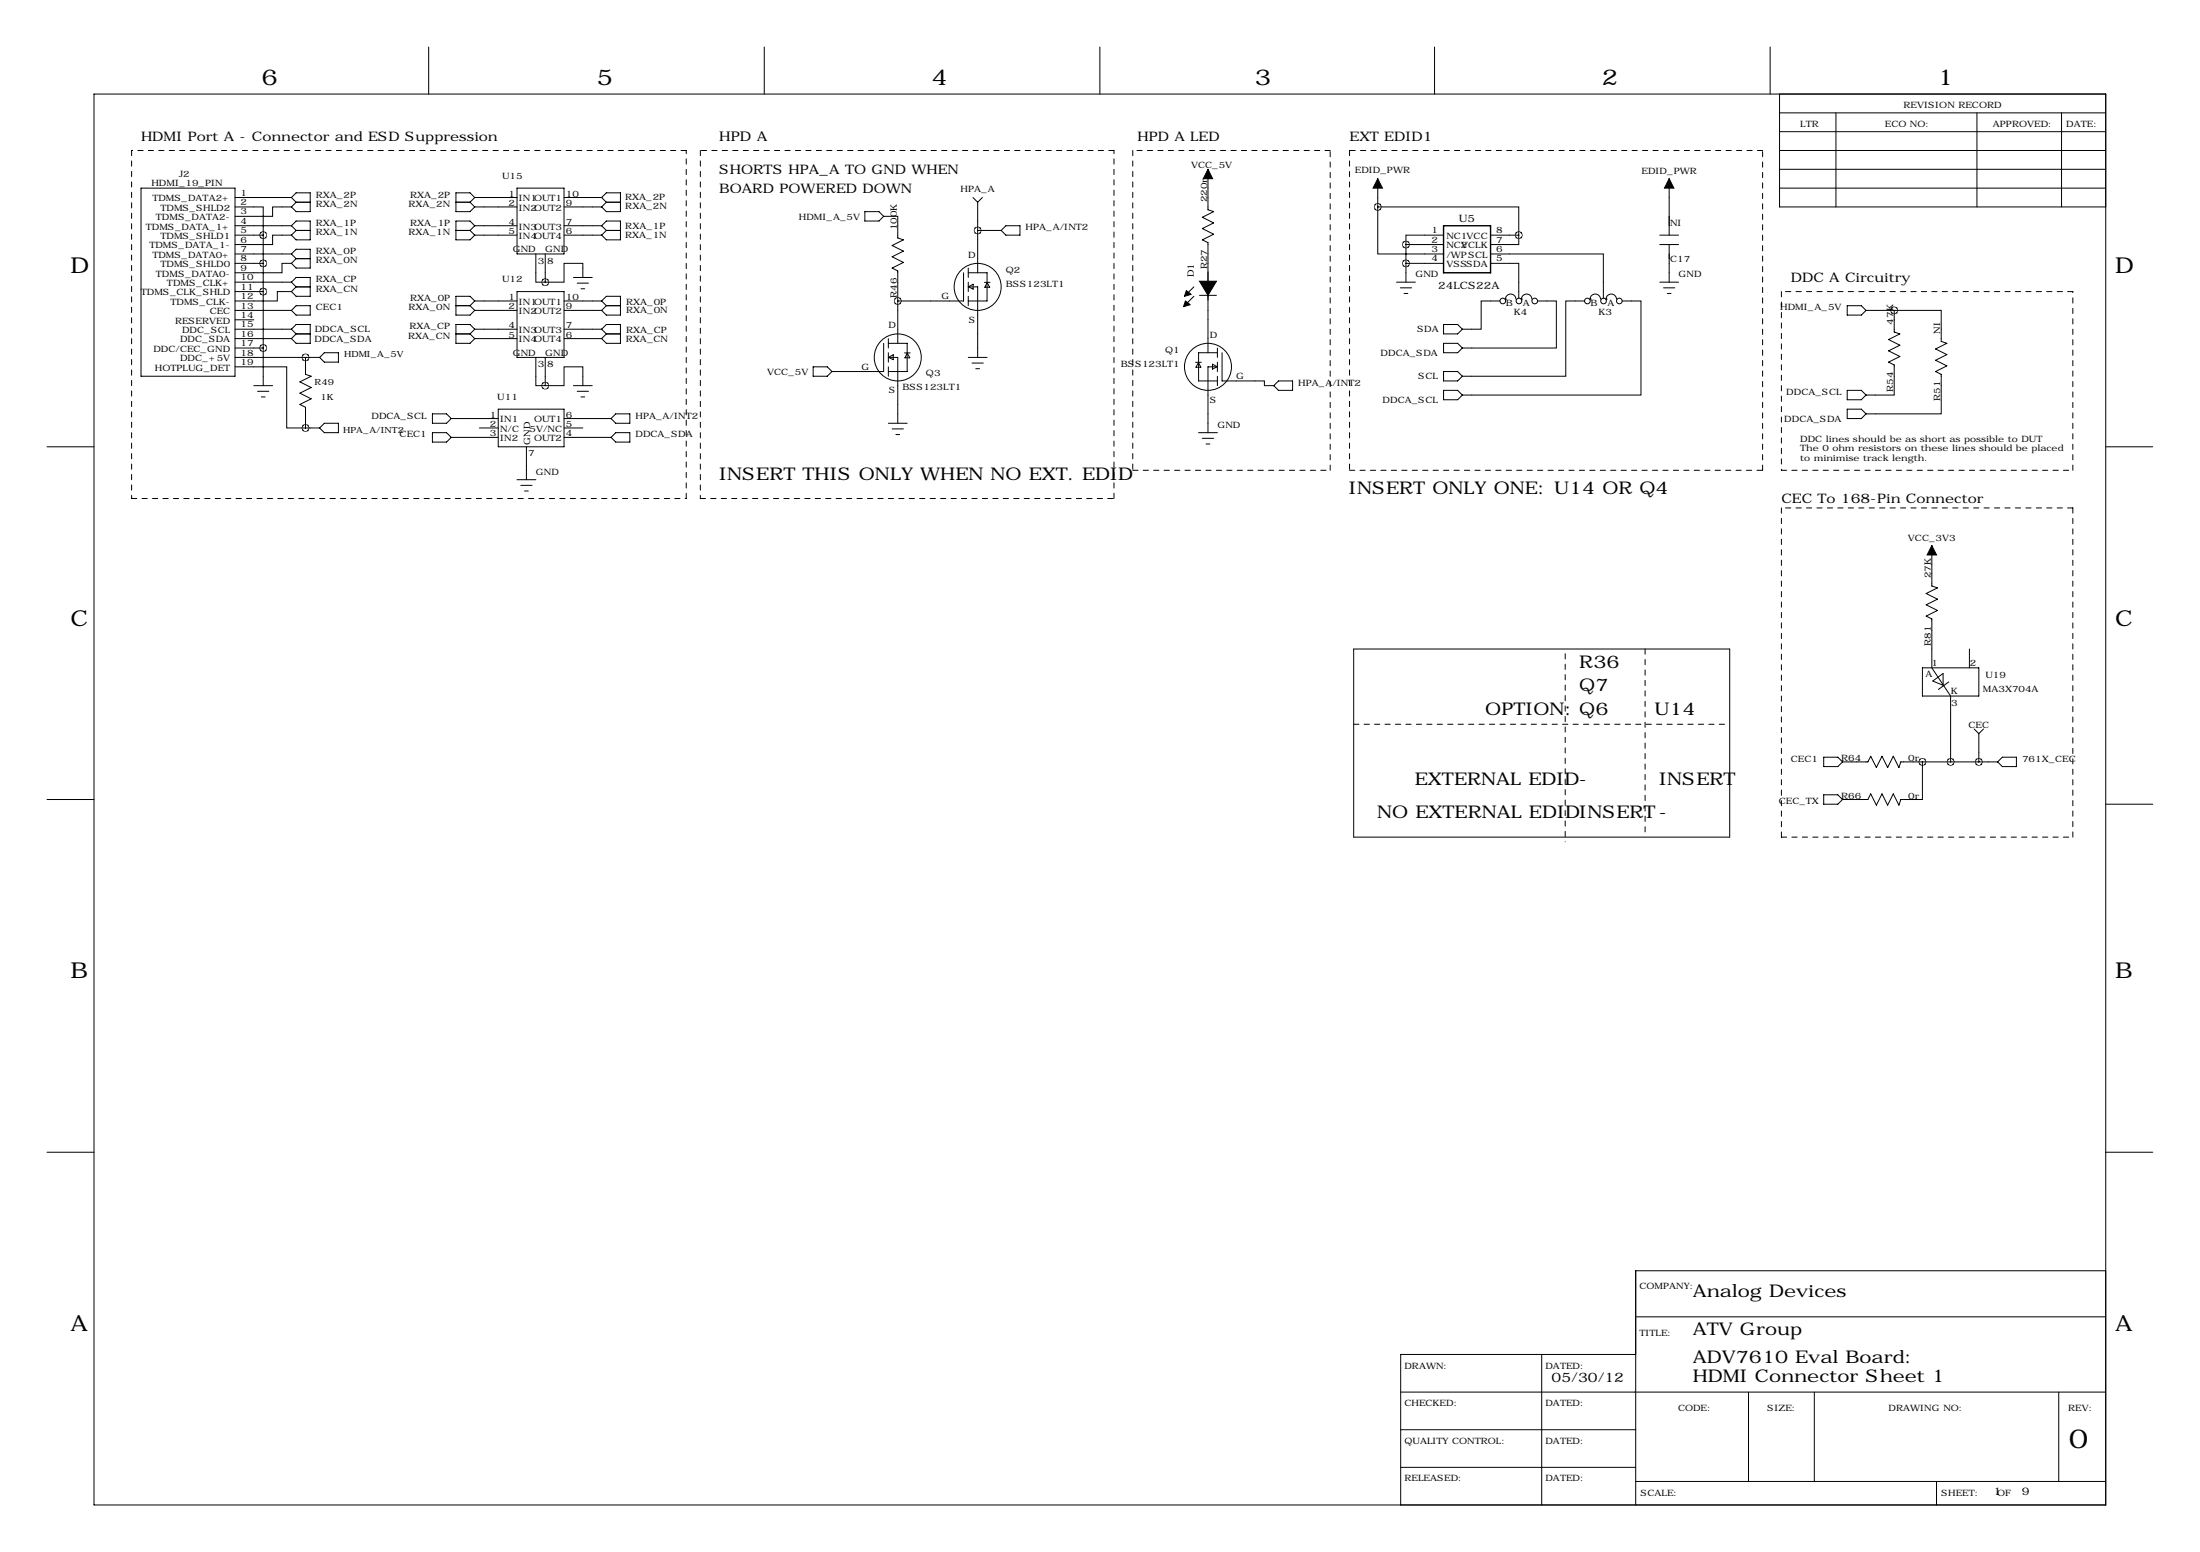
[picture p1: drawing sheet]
<svg xmlns="http://www.w3.org/2000/svg" width="594mm" height="419mm" viewBox="0 0 594 419" stroke-linecap="round" stroke-linejoin="round" font-family="sans-serif">
<g fill="none" stroke="#000" stroke-width=".27" stroke-dasharray="1.4 1.4">
<path d="M35.6 40.6v94M185.4 40.6h-149.8M189.2 40.6v94M301 40.6h-111.8M306.1 40.6v86.4M359.4 40.6h-53.3M364.6 40.6v86.4M476.2 40.6h-111.6M481.3 78.7v48.3M560.1 78.7h-78.8M35.6 134.6h149.8M185.4 134.6v-94"/>
<path d="M189.2 134.6h111.8M301 134.6v-94M306.1 127h53.3M359.4 127v-86.4M364.6 127h111.6M476.2 127v-86.4M481.3 127h78.8M481.3 137.2v88.9M560.1 127v-48.3M560.1 137.2h-78.8M422.9 176.5v50.8M444.5 175.3v50.8"/>
<path d="M365.8 195.6h101.6M481.3 226.1h78.8M560.1 226.1v-88.9"/>
</g>
<g fill="none" stroke="#000" stroke-width=".27">
<path d="M115.8 12.7v12.7M206.5 12.7v12.7M297.2 12.7v12.7M387.6 12.7v12.7M478.3 12.7v12.7M25.4 25.4h543.6v381h-543.6zM480.8 35.6h88.2M480.8 30.5h88.2M480.8 25.4v30.5h88.2M496.1 30.5v25.4M534.2 30.5v25.4M557 30.5v25.4"/>
<path d="M38.1 50.8h25.4v50.8h-25.4zM63.5 55.9h7.6v7.6M63.5 53.3h15.2M78.7 55.9h-5v2.5h-10.2M78.7 53.3l1.3-1.2h3.8v5h-3.8l-1.3-1.2M78.7 53.3l1.3 1.3M80 54.6h3.8M80 54.6l-1.3 1.3M123.2 54.6h3.8M127 54.6l1.3 1.3M128.3 55.9h11.4M128.3 53.3h11.4"/>
<path d="M128.3 53.3l-1.3-1.2h-3.8v5h3.8l1.3-1.2M128.3 53.3l-1.3 1.3M139.7 50.8h12.7v17.8h-12.7zM152.4 55.9h10.2M152.4 53.3h10.2M162.6 53.3l1.2 1.3M162.6 53.3l1.2-1.2h3.8v5h-3.8l-1.2-1.2M163.8 54.6h3.8M163.8 54.6l-1.2 1.3M233.7 57.1h3.8l1.3 1.3-1.3 1.3h-3.8zM238.8 58.4h3.8v5.9l1.5 .5-3.1 1.5 3.1 1.5-3.1 1.5 3.1 1.6-3.1 1.5 1.6 .8v19.5M262.9 53.3l1.3 1.3"/>
<path d="M264.2 54.6v19.1M265.4 53.3l-1.2 1.3M326.4 45.7v10.9l1.5 .5-3 1.6 3 1.5-3 1.5 3 1.5-3 1.6 1.5 .7v29.7M372.3 55.9h38.1v7.6M372.3 55.9v12.7h17.7M372.3 48.3v7.6M451 48.3v15.2M480.8 50.8h88.2M480.8 45.7h88.2M480.8 40.6h88.2M63.5 61h15.2M63.5 63.5h7.6"/>
<path d="M63.5 68.6h15.2M63.5 71.1h7.6M63.5 76.2h15.2M63.5 78.7h7.6M71.1 63.5v40.6M78.7 63.5h-5v2.5h-10.2M78.7 71.1h-2.5v2.6h-12.7M78.7 78.7h-3.8v2.6h-11.4M78.7 61l1.3-1.3h3.8v5.1h-3.8l-1.3-1.3M78.7 68.6l1.3-1.3h3.8v5.1h-3.8l-1.3-1.3M78.7 76.2l1.3-1.3h3.8v5.1h-3.8l-1.3-1.3M78.7 61l1.3 1.2"/>
<path d="M78.7 68.6l1.3 1.3M78.7 76.2l1.3 1.3M80 77.5h3.8M80 62.2h3.8M80 62.2l-1.3 1.3M80 69.9h3.8M80 77.5l-1.3 1.2M80 69.9l-1.3 1.2M123.2 62.2h3.8M127 62.2l1.3 1.3M128.3 61h11.4M128.3 63.5h11.4"/>
<path d="M128.3 61l-1.3-1.3h-3.8v5.1h3.8l1.3-1.3M128.3 61l-1.3 1.2M139.7 78.7h12.7v17.8h-12.7zM144.8 68.6v7.6h2.5M147.3 68.6v7.6M152.4 61h10.2M152.4 63.5h10.2M154.9 74.9h5.1M156 76.5h3M157 78h1M157.5 74.9v-3.8h-5.1v5.1h-5.1M162.6 61l1.2-1.3h3.8v5.1h-3.8l-1.2-1.3"/>
<path d="M162.6 61l1.2 1.2M163.8 62.2h3.8M163.8 62.2l-1.2 1.3M260.3 73.7v7.6h-17.7M261.6 73.7h5.1v7.6h-5.1M261.6 72.4v2.5M261.6 76.2v2.5M261.7 77.5l1.2 .6v-1.3l-1.3 .7h2.6v19M264.2 62.2h6.3M266 76.3h1.5M266.7 76.3l.7 1.3h-1.3l.6-1.2M270.5 62.2l1.3-1.2h3.8v2.5h-3.8z"/>
<path d="M322.6 77.5l-2.6 2.5M324.1 79.8h4.6M377.3 76.2h5.1M378.4 77.7h3M379.4 79.2h1M379.9 66h10.1M379.9 71.1h10.1M379.9 66v10.2M390 63.5h-10.1v2.5M402.7 68.6h30.5v11.9M402.7 71.1h7.7v9.4M402.7 63.5h7.7"/>
<path d="M410.4 63.5v2.5h-7.7M448.5 63.5h5M448.5 66h5M448.5 76.2h5M449.5 77.7h3M450.5 79.2h1M451 66v10.2M63.5 99.1h14v16.5h5M63.5 83.8h15.2M63.5 86.4h5.1M63.5 88.9h15.2M63.5 91.4h15.2"/>
<path d="M63.5 94h7.6M63.5 96.5h22.9M78.7 88.9l1.3-1.3h3.8v5.1h-3.8l-1.3-1.3M78.7 83.8l1.3-1.2h3.8v2.5h-3.8zM78.7 88.9l1.3 1.3M80 90.2h3.8M80 90.2l-1.3 1.2M82.5 96.5v4.6l1.6 .5-3.1 1.5 3.1 1.5-3.1 1.6 3.1 1.5-3.1 1.5 1.5 .8v5.6M86.4 96.5l1.2-1.3h3.8v2.6h-3.8zM123.2 82.6h3.8M123.2 90.2h3.8M127 82.6l1.3 1.2"/>
<path d="M127 90.2l1.3 1.2M128.3 81.3h11.4M128.3 83.8h11.4M128.3 88.9h11.4M128.3 91.4h11.4M128.3 88.9l-1.3-1.3h-3.8v5.1h3.8l1.3-1.3M128.3 81.3l-1.3-1.3h-3.8v5.1h3.8l1.3-1.3M128.3 81.3l-1.3 1.3M128.3 88.9l-1.3 1.3M144.8 96.5v7.6h2.5M147.3 96.5v7.6M152.4 81.3h10.2"/>
<path d="M152.4 83.8h10.2M152.4 88.9h10.2M152.4 91.4h10.2M162.6 88.9l1.2-1.3h3.8v5.1h-3.8l-1.2-1.3M162.6 81.3l1.2-1.3h3.8v5.1h-3.8l-1.2-1.3M162.6 81.3l1.2 1.3M162.6 88.9l1.2 1.3M163.8 82.6h3.8M163.8 82.6l-1.2 1.2M163.8 90.2h3.8M163.8 90.2l-1.2 1.2M219.7 99.1h3.8l1.3 1.2-1.3 1.3h-3.8z"/>
<path d="M238.8 92.7v7.6h-14M240 91.4v2.6M240 95.2v2.6M240 99.1v2.5M240 92.7h5.1v7.6h-5.1M240.1 96.5l1.3 .6v-1.3l-1.4 .7h2.6v17.8M244.4 95.3h1.5M245.1 95.3l.7 1.3h-1.3l.6-1.2M261.6 96.5h5.1M261.6 80v2.6M262.6 98h3.1M263.7 99.6h1"/>
<path d="M322.6 80l-2.6 2.6M323 97.8h1.6M323.8 97.8l-.7 1.4h1.4l-.7-1.3M328.8 99.1l-1.2 .6v-1.4l1.3 .8h-2.5v17.7M328.9 94v2.5M328.9 97.8v2.5M328.9 95.2h-5.1v7.7h5.1M330.2 95.2v7.7h11.4v1.2h2.6M390 92.7h3.9l1.2 1.3-1.2 1.2h-3.9zM390 87.6h3.9l1.2 1.3-1.2 1.3h-3.9zM405.3 81.3h-5.1v7.6h-5.1M406.8 80.8h.1"/>
<path d="M409.6 80.8a1.42 1.42 0 0 0-1.4-1.4 1.42 1.42 0 0 0-1.4 1.4M411.1 80.8h.1M413.9 80.8a1.42 1.42 0 0 0-1.4-1.4 1.42 1.42 0 0 0-1.4 1.4M415.4 81.3h5.1v12.7h-25.4M428.1 81.3h-5v20.3h-28M429.7 80.8h.1M432.5 80.8a1.42 1.42 0 0 0-1.5-1.4 1.42 1.42 0 0 0-1.4 1.4M434 80.8h.1M436.8 80.8a1.42 1.42 0 0 0-1.4-1.4 1.42 1.42 0 0 0-1.5 1.4M438.3 81.3h5.1v25.4h-48.3M499.1 82.6h3.8l1.3 1.2-1.3 1.3h-3.8zM504.2 83.8h7.6"/>
<path d="M511.8 83.8h12.7v8.4l1.5 .5-3 1.5 3 1.6-3 1.5 3 1.5-3 1.5 1.5 .8v10.7h-20.3M511.8 83.8v5.9l1.5 .5-3 1.5 3 1.5-3 1.5 3 1.6-3 1.5 1.5 .8v8.1h-7.6M68.6 104.1h5.1M69.6 105.7h3M70.6 107.2h1M82.5 115.6h3.9M86.4 115.6l1.2-1.3h3.8v2.5h-3.8zM116.8 116.8h3.8l1.3 1.3-1.3 1.3h-3.8zM116.8 111.8h3.8l1.3 1.2-1.3 1.3h-3.8zM121.9 113h12.7M121.9 118.1h12.7M129.5 115.6h5.1"/>
<path d="M134.6 110.5h17.8v10.1h-17.8zM147.3 104.1h5.1v-5h5.1v5M152.4 113h12.7M152.4 115.6h5.1M152.4 118.1h12.7M154.9 104.1h5.1M156 105.7h3M157 107.2h1M165.1 118.1l1.3-1.3h3.8v2.6h-3.8zM166.4 111.8h3.8v2.5h-3.8l-1.3-1.3zM240 114.3h5.1M241 115.8h3.1"/>
<path d="M242.1 117.3h1M323.8 116.8h5.1M324.9 118.4h3M325.9 119.9h1M328.9 101.6v2.5M344.2 104.1l1.2-1.2h3.8v2.5h-3.8zM390 100.3h3.9l1.2 1.3-1.2 1.3h-3.9zM390 105.4h3.9l1.2 1.3-1.2 1.2h-3.9zM499.1 110.5h3.8l1.3 1.3-1.3 1.2h-3.8zM499.1 105.4h3.8l1.3 1.3-1.3 1.2h-3.8zM12.7 120.6h12.7M139.7 129.5h5.1"/>
<path d="M140.7 131.1h3.1M141.7 132.6h1M142.2 120.6v8.9M569 120.6h12.7M522 147.3v10.9l1.5 .6-3.1 1.5 3.1 1.5-3.1 1.5 3.1 1.5-3.1 1.6 1.6 .7v13.2l5 7.7v17.7M365.8 175.3h101.6v50.8h-101.6zM532.1 175.3v5M519.4 180.3h15.3v7.7h-15.3zM525 185.2v-3.3l-2.8 2 3.1 1.3M526.5 184.1l-2.8 2.1M533.4 196.8l1.3 1.3M534.7 198.1v7.6"/>
<path d="M535.9 196.8l-1.2 1.3M12.7 215.9h12.7M492.8 214.6h3.8l1.2 1.3-1.2 1.3h-3.8zM492.8 204.5h3.8l1.2 1.2-1.2 1.3h-3.8zM497.8 205.7h6.9l.8-1.5 1.5 3.1 1.5-3.1 1.5 3.1 1.6-3.1 1.5 3.1 .5-1.6h26.2M519.4 205.7v10.2h-5.8l-.5 1.5-1.5-3-1.6 3-1.5-3-1.5 3-1.5-3-.8 1.5h-6.9M541 204.5h3.8v2.5h-3.8l-1.2-1.3zM569 217.2h12.7M12.7 311.1h12.7M569 311.1h12.7M442 355.6h127M569 343.2h-127v63.2"/>
<path d="M378.5 375.9h190.5M416.6 365.8v40.6M442 365.8h-63.5v40.6M472.4 375.9v24.1M490.2 375.9v24.1M556.3 375.9v24.1M378.5 396.2h63.5M378.5 386.1h63.5M442 400h127M523.2 400v6.4"/>
<circle cx="264.2" cy="77.5" r="6.4"/>
<circle cx="242.6" cy="96.5" r="6.4"/>
<circle cx="326.4" cy="99.1" r="6.4"/>
<circle cx="406" cy="81.3" r=".76"/>
<circle cx="410.4" cy="81.3" r=".76"/>
<circle cx="414.7" cy="81.3" r=".76"/>
<circle cx="428.9" cy="81.3" r=".76"/>
<circle cx="433.3" cy="81.3" r=".76"/>
<circle cx="437.5" cy="81.3" r=".76"/>
</g>
<path d="M326.4 45.7l1.3 2.6h-2.6zM372.3 48.3l1.2 2.5h-2.5zM451 48.3l1.3 2.5h-2.6zM326.4 75.9h2.3l-2.3 3.9zM324.1 75.9h2.3v3.9zM320.3 81.3l1.3 1-1.8 .5zM320.5 78.5l1.3 1-1.8 .5zM522 147.3l1.2 2.6h-2.5z" fill="#000" stroke="#000" stroke-width=".27"/>
<path d="M390 61h12.7v12.7h-12.7z" fill="none" stroke="#000" stroke-width=".38"/>
<path d="M511.7 83.8a.1 .1 0 0 0 .2 0 .1 .1 0 0 0-.2 0zM71.1 63.5a.07 .07 0 0 0 .1 0 .07 .07 0 0 0-.1 0zM71.1 71.1a.07 .07 0 0 0 .1 0 .07 .07 0 0 0-.1 0zM71.1 78.7a.07 .07 0 0 0 .1 0 .07 .07 0 0 0-.1 0zM71.1 94a.07 .07 0 0 0 .1 0 .07 .07 0 0 0-.1 0zM379.8 66a.1 .1 0 0 0 .2 0 .1 .1 0 0 0-.2 0zM379.8 71.1a.1 .1 0 0 0 .2 0 .1 .1 0 0 0-.2 0zM372.2 55.9a.07 .07 0 0 0 .1 0 .07 .07 0 0 0-.1 0zM410.3 63.5a.07 .07 0 0 0 .1 0 .07 .07 0 0 0-.1 0zM82.5 96.5a.07 .07 0 0 0 .1 0 .07 .07 0 0 0-.1 0zM82.5 115.6a.07 .07 0 0 0 .1 0 .07 .07 0 0 0-.1 0zM534.6 205.7a.07 .07 0 0 0 .1 0 .07 .07 0 0 0-.1 0zM519.4 205.7a.07 .07 0 0 0 .1 0 .07 .07 0 0 0-.1 0zM527 205.7a.07 .07 0 0 0 .1 0 .07 .07 0 0 0-.1 0zM242.5 81.3a.07 .07 0 0 0 .1 0 .07 .07 0 0 0-.1 0zM264.1 62.2a.07 .07 0 0 0 .1 0 .07 .07 0 0 0-.1 0zM147.3 76.2a.07 .07 0 0 0 .1 0 .07 .07 0 0 0-.1 0zM147.3 104.1a.07 .07 0 0 0 .1 0 .07 .07 0 0 0-.1 0z" fill="#000" stroke="#000" stroke-width="1.9"/>
<text font-size="7.1" x="559" y="391">0</text>
<g font-size="5.9">
<text x="70.6" y="22.9">6</text>
<text x="161.3" y="22.9">5</text>
<text x="251.7" y="22.9">4</text>
<text x="339.1" y="22.9">3</text>
<text x="432.8" y="22.9">2</text>
<text x="523.5" y="22.9">1</text>
<text x="19" y="73.7">D</text>
<text x="571.5" y="73.7">D</text>
<text x="19" y="168.9">C</text>
<text x="571.5" y="168.9">C</text>
<text x="19" y="264.2">B</text>
<text x="571.5" y="264.2">B</text>
<text x="19" y="359.4">A</text>
<text x="571.5" y="359.4">A</text>
</g>
<g font-size="4.7">
<text x="194.3" y="129.5">INSERT THIS ONLY WHEN NO EXT. EDID</text>
<text x="364.5" y="133.4">INSERT ONLY ONE: U14 OR Q4</text>
<text x="426.7" y="180.3">R36</text>
<text x="426.7" y="186.7">Q7</text>
<text x="401.3" y="193">OPTION: Q6</text>
<text x="447" y="193">U14</text>
<text x="382.3" y="212.1">EXTERNAL EDID-</text>
<text x="448.3" y="212.1">INSERT</text>
<text x="372.1" y="221">NO EXTERNAL EDIDINSERT -</text>
<text x="457.4" y="350.4">Analog Devices</text>
<text x="457.4" y="360.5">ATV Group</text>
<text x="457.4" y="368.1">ADV7610 Eval Board:</text>
<text x="457.4" y="373.2">HDMI Connector Sheet 1</text>
</g>
<g font-size="3.6">
<text x="38.1" y="38.1">HDMI Port A - Connector and ESD Suppression</text>
<text x="194.3" y="38.1">HPD A</text>
<text x="307.3" y="38.1">HPD A LED</text>
<text x="364.6" y="38.1">EXT EDID1</text>
<text x="194.3" y="47">SHORTS HPA_A TO GND WHEN</text>
<text x="194.3" y="52.1">BOARD POWERED DOWN</text>
<text x="483.9" y="76.2">DDC A Circuitry</text>
<text x="481.3" y="135.9">CEC To 168-Pin Connector</text>
<text x="419.3" y="373.2">05/30/12</text>
</g>
<g font-size="2.8">
<text x="538.6" y="403.7">1</text>
<text x="546.3" y="403.7">9</text>
</g>
<g font-size="2.7">
<text x="394.2" y="59.9">U5</text>
<text x="388.6" y="78.1">24LCS22A</text>
</g>
<g font-size="2.4">
<text x="514.4" y="29.2">REVISION RECORD</text>
<text x="486.4" y="34.3">LTR</text>
<text x="509.3" y="34.3">ECO NO:</text>
<text x="538.5" y="34.3">APPROVED:</text>
<text x="558.3" y="34.3">DATE:</text>
<text x="48.3" y="47.8">J2</text>
<text x="321.8" y="45.5">VCC_5V</text>
<text x="366.1" y="46.7">EDID_PWR</text>
<text x="443.5" y="47">EDID_PWR</text>
<text x="40.9" y="50.3">HDMI_19_PIN</text>
<text x="65" y="52.8">1</text>
<text x="85.3" y="53.3">RXA_2P</text>
<text x="110.8" y="53.3">RXA_2P</text>
<text x="135.6" y="48.3">U15</text>
<text x="137.4" y="53.1">1</text>
<text x="152.9" y="53.1">10</text>
<text x="259.5" y="51.8">HPA_A</text>
<text x="41.2" y="54.4">TDMS_DATA2+</text>
<text x="42.1" y="59.5">TDMS_DATA2-</text>
<text x="43.4" y="56.9">TDMS_SHLD2</text>
<text x="65" y="55.4">2</text>
<text x="65" y="57.9">3</text>
<text x="85.3" y="55.9">RXA_2N</text>
<text x="110.4" y="55.9">RXA_2N</text>
<text x="137.4" y="55.6">2</text>
<text x="140.2" y="54.4">IN1OUT1</text>
<text x="140.2" y="56.9">IN2OUT2</text>
<text x="152.9" y="55.6">9</text>
<text x="168.9" y="54.1">RXA_2P</text>
<text x="169" y="56.5">RXA_2N</text>
<text x="215.8" y="59.5">HDMI_A_5V</text>
<text x="326.1" y="54.6" transform="rotate(-90 326.1 54.6)">220r</text>
<text x="39.4" y="62">TDMS_DATA_1+</text>
<text x="43.4" y="64.5">TDMS_SHLD1</text>
<text x="65" y="60.5">4</text>
<text x="65" y="63">5</text>
<text x="65" y="65.5">6</text>
<text x="85.3" y="61">RXA_1P</text>
<text x="85.3" y="63.5">RXA_1N</text>
<text x="110.4" y="63.5">RXA_1N</text>
<text x="110.8" y="61">RXA_1P</text>
<text x="137.4" y="60.7">4</text>
<text x="137.4" y="63.2">5</text>
<text x="140.2" y="62">IN3OUT3</text>
<text x="140.2" y="64.5">IN4OUT4</text>
<text x="152.9" y="60.7">7</text>
<text x="152.9" y="63.2">6</text>
<text x="168.9" y="64.3">RXA_1N</text>
<text x="169" y="61.8">RXA_1P</text>
<text x="242.3" y="62.2" transform="rotate(-90 242.3 62.2)">100K</text>
<text x="277.1" y="62.2">HPA_A/INT2</text>
<text x="386.8" y="63">1</text>
<text x="386.8" y="65.5">2</text>
<text x="390.8" y="64.5">NC1VCC</text>
<text x="404.3" y="65.5">7</text>
<text x="404.3" y="63">8</text>
<text x="451.3" y="61">NI</text>
<text x="40.4" y="67.1">TDMS_DATA_1-</text>
<text x="41.2" y="69.6">TDMS_DATA0+</text>
<text x="65" y="68.1">7</text>
<text x="65" y="70.6">8</text>
<text x="85.3" y="68.6">RXA_0P</text>
<text x="85.3" y="71.1">RXA_0N</text>
<text x="138.5" y="68.1">GND</text>
<text x="145.3" y="71.2">3</text>
<text x="147.3" y="68.1">GND</text>
<text x="147.8" y="71.2">8</text>
<text x="261.6" y="69.6">D</text>
<text x="386.8" y="68.1">3</text>
<text x="386.8" y="70.6">4</text>
<text x="390.8" y="67.1">NC2</text>
<text x="390.8" y="69.6">/WPSCL</text>
<text x="394.8" y="67.1">VCLK</text>
<text x="404.3" y="70.6">5</text>
<text x="404.3" y="68.1">6</text>
<text x="451.3" y="70.7">C17</text>
<text x="42.1" y="74.7">TDMS_DATA0-</text>
<text x="43.4" y="72.2">TDMS_SHLD0</text>
<text x="45.1" y="77.2">TDMS_CLK+</text>
<text x="65" y="73.2">9</text>
<text x="65" y="75.7">10</text>
<text x="85.3" y="76.2">RXA_CP</text>
<text x="135.6" y="76.2">U12</text>
<text x="271.8" y="73.7">Q2</text>
<text x="271.8" y="77.5">BSS123LT1</text>
<text x="322.6" y="74.9" transform="rotate(-90 322.6 74.9)">D1</text>
<text x="326.1" y="72.7" transform="rotate(-90 326.1 72.7)">R27</text>
<text x="382.4" y="74.9">GND</text>
<text x="390.8" y="72.2">VSSSDA</text>
<text x="453.5" y="74.9">GND</text>
<text x="38.1" y="79.8">TDMS_CLK_SHLD</text>
<text x="46.1" y="82.3">TDMS_CLK-</text>
<text x="65" y="78.2">11</text>
<text x="65" y="80.8">12</text>
<text x="65" y="83.3">13</text>
<text x="85.3" y="83.8">CEC1</text>
<text x="85.3" y="78.7">RXA_CN</text>
<text x="110.4" y="83.8">RXA_0N</text>
<text x="110.8" y="81.3">RXA_0P</text>
<text x="137.4" y="81">1</text>
<text x="137.4" y="83.6">2</text>
<text x="140.2" y="82.3">IN1OUT1</text>
<text x="152.9" y="81">10</text>
<text x="152.9" y="83.6">9</text>
<text x="169.2" y="82.3">RXA_0P</text>
<text x="242.3" y="80.4" transform="rotate(-90 242.3 80.4)">R46</text>
<text x="254.4" y="80.8">G</text>
<text x="406.9" y="82.6">B</text>
<text x="411.4" y="82.6">A</text>
<text x="429.7" y="82.6">B</text>
<text x="434.3" y="82.6">A</text>
<text x="481" y="83.8">HDMI_A_5V</text>
<text x="47.3" y="87.4">RESERVED</text>
<text x="49.2" y="89.9">DDC_SCL</text>
<text x="56.7" y="84.9">CEC</text>
<text x="65" y="85.9">14</text>
<text x="65" y="88.4">15</text>
<text x="85" y="89.7">DDCA_SCL</text>
<text x="110.7" y="88.9">RXA_CP</text>
<text x="137.4" y="88.6">4</text>
<text x="140.2" y="84.9">IN2OUT2</text>
<text x="140.2" y="89.9">IN3OUT3</text>
<text x="152.9" y="88.6">7</text>
<text x="169.2" y="84.6">RXA_0N</text>
<text x="169.2" y="89.9">RXA_CP</text>
<text x="240" y="88.6">D</text>
<text x="261.8" y="87.2">S</text>
<text x="382.9" y="89.7">SDA</text>
<text x="409" y="85.1">K4</text>
<text x="431.9" y="85.1">K3</text>
<text x="511.6" y="87.6" transform="rotate(-90 511.6 87.6)">47K</text>
<text x="41.5" y="95">DDC/CEC_GND</text>
<text x="48.7" y="92.5">DDC_SDA</text>
<text x="65" y="90.9">16</text>
<text x="65" y="93.5">17</text>
<text x="85" y="92.3">DDCA_SDA</text>
<text x="110.3" y="91.4">RXA_CN</text>
<text x="137.4" y="91.2">5</text>
<text x="140.2" y="92.5">IN4OUT4</text>
<text x="152.9" y="91.2">6</text>
<text x="169.1" y="92.4">RXA_CN</text>
<text x="314.8" y="95.3">Q1</text>
<text x="326.9" y="91.2">D</text>
<text x="524.3" y="90.2" transform="rotate(-90 524.3 90.2)">NI</text>
<text x="41.9" y="100.1">HOTPLUG_DET</text>
<text x="48.6" y="97.6">DDC_+5V</text>
<text x="65" y="96">18</text>
<text x="65" y="98.6">19</text>
<text x="138.5" y="96">GND</text>
<text x="145.3" y="99.1">3</text>
<text x="147.3" y="96">GND</text>
<text x="147.8" y="99.1">8</text>
<text x="207.3" y="101.4">VCC_5V</text>
<text x="232.8" y="99.8">G</text>
<text x="250.2" y="101.6">Q3</text>
<text x="302.9" y="99.1">BSS123LT1</text>
<text x="373" y="96.1">DDCA_SDA</text>
<text x="134.4" y="108">U11</text>
<text x="240.2" y="106.2">S</text>
<text x="243.8" y="105.4">BSS123LT1</text>
<text x="334" y="102.4">G</text>
<text x="350.8" y="104.1">HPA_A/INT2</text>
<text x="383.2" y="102.4">SCL</text>
<text x="482.6" y="106.7">DDCA_SCL</text>
<text x="511.6" y="105.8" transform="rotate(-90 511.6 105.8)">R54</text>
<text x="100.4" y="113">DDCA_SCL</text>
<text x="132.3" y="112.8">1</text>
<text x="152.9" y="112.8">6</text>
<text x="171.7" y="113">HPA_A/INT2</text>
<text x="326.9" y="108.8">S</text>
<text x="373.6" y="108.8">DDCA_SCL</text>
<text x="482.1" y="113.8">DDCA_SDA</text>
<text x="524.3" y="108.3" transform="rotate(-90 524.3 108.3)">R51</text>
<text x="108" y="118.1">CEC1</text>
<text x="132.3" y="115.3">2</text>
<text x="132.3" y="117.9">3</text>
<text x="135.1" y="114.1">IN1</text>
<text x="135.1" y="116.6">N/C</text>
<text x="135.1" y="119.1">IN2</text>
<text x="143.1" y="116.6">5V/NC</text>
<text x="144.3" y="114.1">OUT1</text>
<text x="144.3" y="119.1">OUT2</text>
<text x="152.9" y="115.3">5</text>
<text x="152.9" y="117.9">4</text>
<text x="171.7" y="118.1">DDCA_SDA</text>
<text x="328.9" y="115.6">GND</text>
<text x="486.4" y="119.4">DDC lines should be as short as possible to DUT</text>
<text x="142.7" y="123.2">7</text>
<text x="143.3" y="120.1" transform="rotate(-90 143.3 120.1)">GND</text>
<text x="486.4" y="121.9">The 0 ohm resistors on these lines should be placed</text>
<text x="486.4" y="124.5">to minimise track length.</text>
<text x="144.8" y="128.3">GND</text>
<text x="515.5" y="146.1">VCC_3V3</text>
<text x="521.7" y="156.2" transform="rotate(-90 521.7 156.2)">27K</text>
<text x="521.7" y="174.3" transform="rotate(-90 521.7 174.3)">R81</text>
<text x="521.8" y="179.9">1</text>
<text x="532.3" y="179.9">2</text>
<text x="520.3" y="182.9">A</text>
<text x="536.5" y="183.2">U19</text>
<text x="527.1" y="187.5">K</text>
<text x="527.2" y="190.5">3</text>
<text x="535.8" y="187">MA3X704A</text>
<text x="531.9" y="196.6">CEC</text>
<text x="483.9" y="205.7">CEC1</text>
<text x="497.5" y="205.5">R64</text>
<text x="515.6" y="205.5">0r</text>
<text x="546.4" y="205.7">761X_CEC</text>
<text x="497.5" y="215.6">R66</text>
<text x="515.6" y="215.6">0r</text>
<text x="480.6" y="217.2">CEC_TX</text>
<text x="443" y="348">COMPANY:</text>
<text x="443" y="360.7">TITLE:</text>
<text x="379.5" y="369.6">DRAWN:</text>
<text x="417.6" y="369.6">DATED:</text>
<text x="379.5" y="379.7">CHECKED:</text>
<text x="417.6" y="379.7">DATED:</text>
<text x="453.4" y="381">CODE:</text>
<text x="477.5" y="381">SIZE:</text>
<text x="510.3" y="381">DRAWING NO:</text>
<text x="558.8" y="381">REV:</text>
<text x="379.5" y="389.9">QUALITY CONTROL:</text>
<text x="417.6" y="389.9">DATED:</text>
<text x="379.5" y="400">RELEASED:</text>
<text x="417.6" y="400">DATED:</text>
<text x="443.2" y="403.9">SCALE:</text>
<text x="524.5" y="403.9">SHEET:</text>
<text x="539.6" y="403.9">OF</text>
</g>
<g font-size="2.3">
<text x="93" y="96.5">HDMI_A_5V</text>
<text x="85" y="103.9">R49</text>
<text x="86.6" y="107.9">1K</text>
<text x="92.7" y="116.8">HPA_A/INT2</text>
</g>
</svg>
